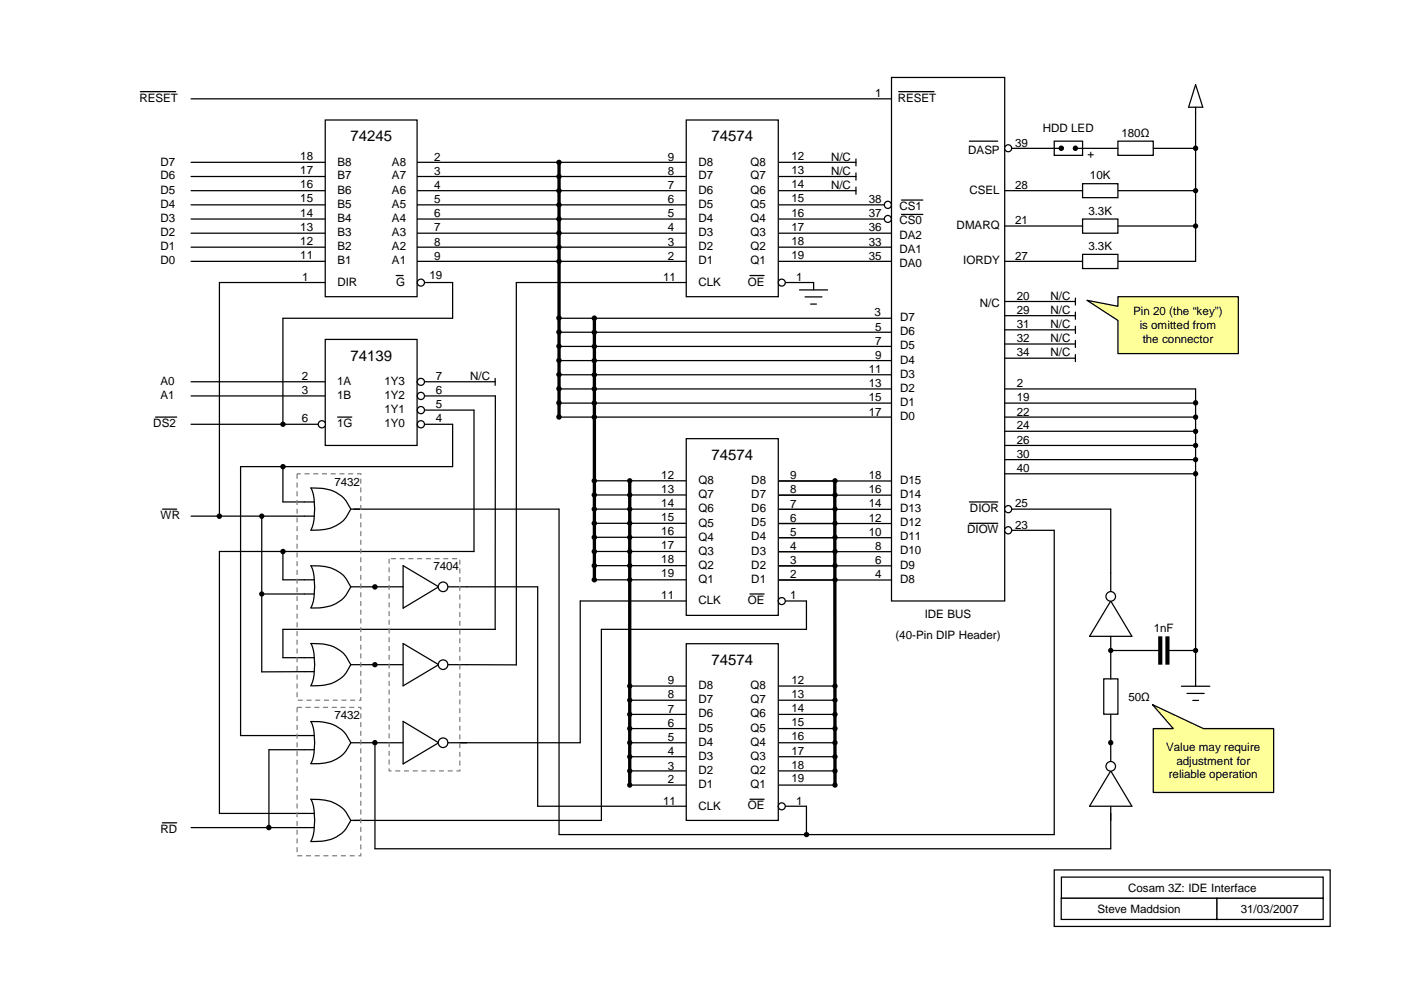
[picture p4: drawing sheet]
<svg xmlns="http://www.w3.org/2000/svg" width="297mm" height="210mm" viewBox="0 0 297 210" stroke-linecap="round" stroke-linejoin="round" font-family="sans-serif">
<path d="M223.5 184.4h58.5v12h-58.5z" fill="none" stroke="#000" stroke-width=".26"/>
<path d="M225 186h55.5v4.5h-55.5z" fill-rule="evenodd" fill="#fff"/>
<path d="M225 186h55.5v4.5h-55.5z" fill="none" stroke="#000" stroke-width=".26"/>
<path d="M258 190.5h22.5v4.4h-22.5z" fill-rule="evenodd" fill="#fff"/>
<path d="M258 190.5h22.5v4.4h-22.5z" fill="none" stroke="#000" stroke-width=".26"/>
<path d="M225 190.5h33v4.4h-33z" fill-rule="evenodd" fill="#fff"/>
<path d="M225 190.5h33v4.4h-33z" fill="none" stroke="#000" stroke-width=".26"/>
<path d="M223.5 29.9h6v3h-6z" fill-rule="evenodd" fill="#fff"/>
<path d="M223.5 29.9h6v3h-6z" fill="none" stroke="#000" stroke-width=".26"/>
<g fill="#000">
<circle cx="225" cy="31.4" r=".32"/>
<circle cx="228" cy="31.4" r=".31"/>
</g>
<g fill="none" stroke="#000" stroke-width=".53">
<circle cx="225" cy="31.4" r=".32"/>
<circle cx="228" cy="31.4" r=".31"/>
</g>
<path d="M189 16.4h24v111h-24z" fill-rule="evenodd" fill="#fff"/>
<g fill="none" stroke="#000" stroke-width=".26">
<path d="M29.8 19.4h7.5M189 16.4h24v111h-24zM190.5 19.4h7.5M40.5 37.4h28.5M40.5 34.4h28.5M40.5 21h148.5M88.5 37.4h57M88.5 34.4h57M165 37.4h16.5M165 34.4h16.5M181.5 33.7v1.5M181.5 36.7v1.5"/>
<path d="M205.5 29.9h6M40.5 55.4h28.5M40.5 52.4h28.5M40.5 49.4h28.5M40.5 46.4h28.5M40.5 43.4h28.5M40.5 40.4h28.5M88.5 55.4h57M88.5 52.4h57M88.5 49.4h57M88.5 46.4h57M88.5 43.4h57"/>
<path d="M88.5 40.4h57M165 55.4h24M165 52.4h24M165 49.4h24M165 46.4h24M165 43.4h24M165 40.4h16.5M191.1 45.5h4.6M191.1 42.4h4.6M118.5 79.5h70.5M118.5 76.5h70.5M118.5 73.4h70.5"/>
<path d="M118.5 70.4h70.5M118.5 67.5h70.5M33 88.4h4.5M40.5 90h28.5M40.5 83.9h28.5M40.5 80.9h28.5M88.5 90h7.5M88.5 83.9h16.5M88.5 87h12M118.5 88.4h70.5M118.5 85.5h70.5M118.5 82.5h70.5"/>
<path d="M34.5 107.9h3M64.5 109.4h2.1M64.5 106.4h2.1M66.7 107.9l-.1-1.3a6.8 6.8 0 0 0-.7-3.1h.3a7.8 7.8 0 0 1 7.4 3.1l.8 1.3M66.7 107.9l-.1 1.3a6.8 6.8 0 0 1-.7 3.2M74.4 107.9a7.5 7.5 0 0 1-7.7 4.5h-.8M74.4 107.9h2.1M126 119.9h19.5M126 107.9h19.5M126 116.9h19.5M126 113.9h19.5M126 111h19.5"/>
<path d="M126 104.9h19.5M126 101.9h19.5M165 120h24M165 117h24M165 114h24M165 111h24M165 108h24M165 105h24M165 102h24M126 122.9h19.5M165 123h24M133.5 157.5h12"/>
<path d="M133.5 154.5h12M133.5 151.5h12M133.5 148.5h12M133.5 145.5h12M165 157.5h12M165 154.5h12M165 151.5h12M165 148.5h12M165 145.5h12M34.5 174.5h3M133.5 166.5h12M133.5 163.4h12"/>
<path d="M133.5 160.4h12M165 166.5h12M165 163.4h12M165 160.4h12"/>
</g>
<path d="M177 101.9v64.6" fill="none" stroke="#000" stroke-width=".71" stroke-linecap="butt"/>
<g fill="#000">
<circle cx="177" cy="119.9" r=".3"/>
<circle cx="177" cy="108" r=".3"/>
<circle cx="177" cy="104.9" r=".3"/>
<circle cx="177" cy="101.9" r=".3"/>
<circle cx="177" cy="110.9" r=".31"/>
<circle cx="177" cy="116.9" r=".3"/>
<circle cx="177" cy="113.9" r=".3"/>
<circle cx="177" cy="122.9" r=".3"/>
<circle cx="177" cy="151.5" r=".3"/>
<circle cx="177" cy="145.5" r=".3"/>
<circle cx="177" cy="154.4" r=".31"/>
<circle cx="177" cy="157.5" r=".31"/>
<circle cx="177" cy="148.5" r=".3"/>
<circle cx="177" cy="166.5" r=".3"/>
<circle cx="177" cy="163.5" r=".3"/>
<circle cx="177" cy="160.4" r=".3"/>
</g>
<g fill="none" stroke="#000" stroke-width=".53">
<circle cx="177" cy="119.9" r=".3"/>
<circle cx="177" cy="108" r=".3"/>
<circle cx="177" cy="104.9" r=".3"/>
<circle cx="177" cy="101.9" r=".3"/>
<circle cx="177" cy="110.9" r=".31"/>
<circle cx="177" cy="116.9" r=".3"/>
<circle cx="177" cy="113.9" r=".3"/>
<circle cx="177" cy="122.9" r=".3"/>
<circle cx="177" cy="151.5" r=".3"/>
<circle cx="177" cy="145.5" r=".3"/>
<circle cx="177" cy="154.4" r=".31"/>
<circle cx="177" cy="157.5" r=".31"/>
<circle cx="177" cy="148.5" r=".3"/>
<circle cx="177" cy="166.5" r=".3"/>
<circle cx="177" cy="163.5" r=".3"/>
<circle cx="177" cy="160.4" r=".3"/>
</g>
<path d="M69 72h19.4v22.4h-19.4z" fill-rule="evenodd" fill="#fff"/>
<g fill="none" stroke="#000" stroke-width=".26">
<path d="M69 72h19.4v22.4h-19.4zM60 98.9v7.5h4.5M71.6 88.4h3M88.4 80.9h16.6M96 90v8.9h-45M100.5 87v30M105 80.2v1.5M40.5 109.4h24M46.5 116.9h54M55.5 109.5v33M60 117v5.9h6.6M85.5 119.9l7.5 4.5-7.5 4.5z"/>
<path d="M55.5 125.9h11.1M66.7 124.4l-.1-1.3a6.5 6.5 0 0 0-.7-3.1 8.3 8.3 0 0 1 7.4 2.6l1.1 1.8M66.7 124.4l-.1 1.3a6.9 6.9 0 0 1-.7 3.2M74.4 124.4a7.5 7.5 0 0 1-7.7 4.5h-.8M74.4 124.4h2.1M82.5 124.4h3M93 124.4h6"/>
</g>
<circle cx="55.5" cy="109.4" r=".3" fill="#000"/>
<circle cx="55.5" cy="109.4" r=".3" fill="none" stroke="#000" stroke-width=".53"/>
<circle cx="93.9" cy="124.4" r="1.02" fill="#fff"/>
<g fill="none" stroke="#000" stroke-width=".26">
<path d="M165 59.9h7.5v1.6M169.5 61.5h6M170.7 62.9h3.6M171.9 64.5h1.2M64.5 139.4h2.1M76.5 124.4h6M85.5 136.4l7.5 4.5-7.5 4.5zM64.5 142.4h2.1M66.7 140.9l-.1-1.3a6.8 6.8 0 0 0-.7-3.2l.3 .1a7.7 7.7 0 0 1 7.4 3.1l.8 1.3M66.7 140.9l-.1 1.3a6.8 6.8 0 0 1-.7 3.1M74.4 140.9a7.4 7.4 0 0 1-7.7 4.5h-.8M74.4 140.9h2.1"/>
<path d="M82.5 140.9h3M93 140.9h6"/>
<circle cx="93.9" cy="124.4" r="1.02"/>
</g>
<circle cx="79.5" cy="124.4" r=".31" fill="#000"/>
<circle cx="79.5" cy="124.4" r=".31" fill="none" stroke="#000" stroke-width=".53"/>
<circle cx="93.9" cy="140.9" r="1.02" fill="#fff"/>
<g fill="none" stroke="#000" stroke-width=".26">
<path d="M213 55.4h16.5M213 47.9h16.5M105 83.9v49.5h-45v6h4.5M64.5 142.4l-9 .1M76.5 140.9h6"/>
<circle cx="93.9" cy="140.9" r="1.02"/>
</g>
<g fill="#000">
<circle cx="126" cy="70.5" r=".31"/>
<circle cx="126" cy="73.5" r=".31"/>
<circle cx="126" cy="76.5" r=".31"/>
<circle cx="126" cy="67.5" r=".32"/>
<circle cx="126" cy="79.5" r=".31"/>
<circle cx="126" cy="88.4" r=".31"/>
<circle cx="126" cy="82.4" r=".32"/>
<circle cx="126" cy="85.5" r=".32"/>
<circle cx="126" cy="105" r=".31"/>
<circle cx="126" cy="108" r=".31"/>
<circle cx="126" cy="119.9" r=".31"/>
<circle cx="126" cy="116.9" r=".31"/>
<circle cx="126" cy="110.9" r=".32"/>
<circle cx="126" cy="113.9" r=".31"/>
<circle cx="126" cy="101.9" r=".31"/>
<circle cx="133.5" cy="116.9" r=".3"/>
<circle cx="133.5" cy="101.9" r=".3"/>
<circle cx="133.5" cy="108" r=".3"/>
<circle cx="133.5" cy="113.9" r=".3"/>
<circle cx="133.5" cy="119.9" r=".3"/>
<circle cx="133.5" cy="104.9" r=".3"/>
<circle cx="133.5" cy="110.9" r=".31"/>
<circle cx="55.5" cy="125.9" r=".3"/>
<circle cx="126" cy="122.9" r=".31"/>
<circle cx="133.5" cy="122.9" r=".3"/>
<circle cx="79.5" cy="140.9" r=".31"/>
<circle cx="133.5" cy="148.5" r=".3"/>
<circle cx="133.5" cy="157.5" r=".31"/>
<circle cx="133.5" cy="154.4" r=".31"/>
<circle cx="133.5" cy="145.5" r=".3"/>
<circle cx="133.5" cy="151.5" r=".3"/>
<circle cx="133.5" cy="160.4" r=".3"/>
<circle cx="133.5" cy="163.5" r=".3"/>
<circle cx="133.5" cy="166.5" r=".3"/>
</g>
<g fill="none" stroke="#000" stroke-width=".53">
<circle cx="126" cy="70.5" r=".31"/>
<circle cx="126" cy="73.5" r=".31"/>
<circle cx="126" cy="76.5" r=".31"/>
<circle cx="126" cy="67.5" r=".32"/>
<circle cx="126" cy="79.5" r=".31"/>
<circle cx="126" cy="88.4" r=".31"/>
<circle cx="126" cy="82.4" r=".32"/>
<circle cx="126" cy="85.5" r=".32"/>
<circle cx="126" cy="105" r=".31"/>
<circle cx="126" cy="108" r=".31"/>
<circle cx="126" cy="119.9" r=".31"/>
<circle cx="126" cy="116.9" r=".31"/>
<circle cx="126" cy="110.9" r=".32"/>
<circle cx="126" cy="113.9" r=".31"/>
<circle cx="126" cy="101.9" r=".31"/>
<circle cx="133.5" cy="116.9" r=".3"/>
<circle cx="133.5" cy="101.9" r=".3"/>
<circle cx="133.5" cy="108" r=".3"/>
<circle cx="133.5" cy="113.9" r=".3"/>
<circle cx="133.5" cy="119.9" r=".3"/>
<circle cx="133.5" cy="104.9" r=".3"/>
<circle cx="133.5" cy="110.9" r=".31"/>
<circle cx="55.5" cy="125.9" r=".3"/>
<circle cx="126" cy="122.9" r=".31"/>
<circle cx="133.5" cy="122.9" r=".3"/>
<circle cx="79.5" cy="140.9" r=".31"/>
<circle cx="133.5" cy="148.5" r=".3"/>
<circle cx="133.5" cy="157.5" r=".31"/>
<circle cx="133.5" cy="154.4" r=".31"/>
<circle cx="133.5" cy="145.5" r=".3"/>
<circle cx="133.5" cy="151.5" r=".3"/>
<circle cx="133.5" cy="160.4" r=".3"/>
<circle cx="133.5" cy="163.5" r=".3"/>
<circle cx="133.5" cy="166.5" r=".3"/>
</g>
<path d="M126 67.5v55.4M133.5 101.9v64.6" fill="none" stroke="#000" stroke-width=".71" stroke-linecap="butt"/>
<path d="M229.5 46.4h7.5v3h-7.5z" fill-rule="evenodd" fill="#fff"/>
<path d="M229.5 46.4h7.5v3h-7.5zM237 55.4h16.5M237 47.9h16.5" fill="none" stroke="#000" stroke-width=".26"/>
<circle cx="253.5" cy="47.9" r=".3" fill="#000"/>
<circle cx="253.5" cy="47.9" r=".3" fill="none" stroke="#000" stroke-width=".53"/>
<path d="M145.5 93h19.5v37.5h-19.5z" fill-rule="evenodd" fill="#fff"/>
<path d="M145.5 93h19.5v37.5h-19.5zM159 125.9h3" fill="none" stroke="#000" stroke-width=".26"/>
<path d="M145.5 136.5h19.5v37.4h-19.5z" fill-rule="evenodd" fill="#fff"/>
<path d="M145.5 136.5h19.5v37.4h-19.5zM159 169.5h3" fill="none" stroke="#000" stroke-width=".26"/>
<path d="M145.5 25.4h19.5v37.5h-19.5z" fill-rule="evenodd" fill="#fff"/>
<g fill="none" stroke="#000" stroke-width=".26">
<path d="M145.5 25.4h19.5v37.5h-19.5zM145.5 59.9h-36v81.1l-10.5-.1M159 58.4h3M75 107.9h43.5v69.1h105M99 124.4h15v46.5h31.5M64.5 159h2.1M64.5 156h2.1M66.7 157.4l-.1-1.2a6.8 6.8 0 0 0-.7-3.2 8.5 8.5 0 0 1 7.4 2.6l1.1 1.9M66.7 157.5l-.1 1.2a6.8 6.8 0 0 1-.7 3.2M74.4 157.5a7.5 7.5 0 0 1-7.7 4.4h-.8M74.4 157.5h2.1M82.5 157.5h3"/>
<path d="M85.5 153l7.5 4.5-7.5 4.5zM93 157.5h6M64.5 175.5h2.1M64.5 172.5h2.1M66.7 173.9l-.1-1.3a6.8 6.8 0 0 0-.7-3.1h.8a7.6 7.6 0 0 1 6.9 3.1l.8 1.3M66.7 173.9l-.1 1.3a6.8 6.8 0 0 1-.7 3.2M74.4 173.9a7.4 7.4 0 0 1-7.7 4.5h-.8M74.4 173.9h2.1M165 170.9h6v6.1"/>
</g>
<circle cx="93.9" cy="157.5" r="1.02" fill="#fff"/>
<g fill="none" stroke="#000" stroke-width=".26">
<path d="M51 98.9v57.1h13.5M46.5 116.9v55.6h18M145.5 127.4h-22.5v30.1h-25.5M165 127.4h6v6h-43.5v40.5h-52.5M64.5 159h-7.5v16.5M76.5 157.5h6M79.5 157.5v22.5h156M235.5 157.5v5.9M40.5 175.5h24M235.5 163.4l4.5 7.5h-9zM235.5 170.9v3"/>
<circle cx="93.9" cy="157.5" r="1.02"/>
</g>
<g fill="#000">
<circle cx="60" cy="98.9" r=".31"/>
<circle cx="60" cy="116.9" r=".31"/>
<circle cx="235.5" cy="137.9" r=".3"/>
<circle cx="79.5" cy="157.5" r=".32"/>
<circle cx="235.5" cy="157.5" r=".31"/>
<circle cx="57" cy="175.5" r=".32"/>
<circle cx="171" cy="177" r=".31"/>
</g>
<g fill="none" stroke="#000" stroke-width=".53">
<circle cx="60" cy="98.9" r=".31"/>
<circle cx="60" cy="116.9" r=".31"/>
<circle cx="235.5" cy="137.9" r=".3"/>
<circle cx="79.5" cy="157.5" r=".32"/>
<circle cx="235.5" cy="157.5" r=".31"/>
<circle cx="57" cy="175.5" r=".32"/>
<circle cx="171" cy="177" r=".31"/>
</g>
<circle cx="235.5" cy="162.5" r="1.01" fill="#fff"/>
<g fill="none" stroke="#000" stroke-width=".26">
<path d="M235.5 127.4l4.5 7.5h-9zM235.5 121.5v5.9M235.5 134.9v3"/>
<circle cx="235.5" cy="162.5" r="1.01"/>
</g>
<circle cx="235.5" cy="126.5" r="1.01" fill="#fff"/>
<circle cx="235.5" cy="126.5" r="1.01" fill="none" stroke="#000" stroke-width=".26"/>
<path d="M234 143.9h3v7.5h-3z" fill-rule="evenodd" fill="#fff"/>
<path d="M69 59.9h-22.5v49.6M60 67.5v22.5M205.5 106.4h6M205.5 111h6M213 107.9h22.5v13.6M213 112.4h10.5v64.6M235.5 137.9v6.1M234 143.9h3v7.5h-3zM235.5 151.5v6M235.5 172.5v7.5" fill="none" stroke="#000" stroke-width=".26"/>
<g fill="#000">
<circle cx="253.5" cy="31.4" r=".31"/>
<circle cx="60" cy="90" r=".31"/>
</g>
<g fill="none" stroke="#000" stroke-width=".53">
<circle cx="253.5" cy="31.4" r=".31"/>
<circle cx="60" cy="90" r=".31"/>
</g>
<path d="M237 29.9h7.5v3h-7.5z" fill-rule="evenodd" fill="#fff"/>
<path d="M253.5 17.9l1.5 4.8h-3zM213 31.5h12M228 31.5h9M237 29.9h7.5v3h-7.5zM244.5 31.5h9M253.5 22.7v32.7M213 40.4h16.5M237 40.4h16.5" fill="none" stroke="#000" stroke-width=".26"/>
<path d="M244.3 149.4l10.8 5.1h14.9v13.5h-25.5v-13.5h4.2z" fill-rule="evenodd" fill="#ff9"/>
<g fill="none" stroke="#000" stroke-width=".26">
<path d="M181.5 39.7v1.5M96 59.9v7.6h-36M213 63.9h15M213 66.9h15M213 69.9h15M213 72.9h15M213 75.9h15M228 63.2v1.5M228 66.2v1.5M228 69.2v1.5M228 72.2v1.5M228 75.2v1.5"/>
<path d="M213 82.5h40.5v63M213 97.5h40.5M213 94.4h40.5M213 91.4h40.5M213 88.4h40.5M213 85.5h40.5M213 100.5h40.5M235.5 137.9h10.5M247.5 137.9h6M244.3 149.4l10.8 5.1h14.9v13.5h-25.5v-13.5h4.2zM250.5 145.5h6M251.7 147h3.6"/>
<path d="M252.9 148.5h1.2"/>
</g>
<path d="M246 134.9v6M247.5 134.9v6" fill="none" stroke="#000" stroke-width=".88" stroke-linecap="butt"/>
<path d="M63 100.5h13.5v48h-13.5zM82.5 118.4h15v45h-15zM63 150h13.5v31.4h-13.5z" fill="none" stroke="#808080" stroke-width=".26" stroke-dasharray="1.1 .8" stroke-linecap="butt"/>
<g fill="#000">
<circle cx="253.5" cy="88.4" r=".3"/>
<circle cx="253.5" cy="85.4" r=".31"/>
<circle cx="253.5" cy="91.4" r=".3"/>
<circle cx="253.5" cy="97.5" r=".3"/>
<circle cx="253.5" cy="94.4" r=".3"/>
<circle cx="46.5" cy="109.4" r=".31"/>
<circle cx="253.5" cy="100.4" r=".31"/>
</g>
<g fill="none" stroke="#000" stroke-width=".53">
<circle cx="253.5" cy="88.4" r=".3"/>
<circle cx="253.5" cy="85.4" r=".31"/>
<circle cx="253.5" cy="91.4" r=".3"/>
<circle cx="253.5" cy="97.5" r=".3"/>
<circle cx="253.5" cy="94.4" r=".3"/>
<circle cx="46.5" cy="109.4" r=".31"/>
<circle cx="253.5" cy="100.4" r=".31"/>
</g>
<path d="M229.5 53.9h7.5v3h-7.5z" fill-rule="evenodd" fill="#fff"/>
<path d="M229.5 53.9h7.5v3h-7.5z" fill="none" stroke="#000" stroke-width=".26"/>
<path d="M229.5 38.9h7.5v3h-7.5z" fill-rule="evenodd" fill="#fff"/>
<path d="M229.5 38.9h7.5v3h-7.5z" fill="none" stroke="#000" stroke-width=".26"/>
<g fill="#000">
<circle cx="253.5" cy="40.4" r=".3"/>
<circle cx="253.5" cy="137.9" r=".3"/>
</g>
<g fill="none" stroke="#000" stroke-width=".53">
<circle cx="253.5" cy="40.4" r=".3"/>
<circle cx="253.5" cy="137.9" r=".3"/>
</g>
<circle cx="165.7" cy="127.4" r=".74" fill="#fff"/>
<circle cx="165.7" cy="127.4" r=".74" fill="none" stroke="#000" stroke-width=".26"/>
<circle cx="213.8" cy="112.4" r=".75" fill="#fff"/>
<circle cx="213.8" cy="112.4" r=".75" fill="none" stroke="#000" stroke-width=".26"/>
<circle cx="165.7" cy="171" r=".74" fill="#fff"/>
<circle cx="165.7" cy="171" r=".74" fill="none" stroke="#000" stroke-width=".26"/>
<circle cx="213.8" cy="107.9" r=".75" fill="#fff"/>
<circle cx="213.8" cy="107.9" r=".75" fill="none" stroke="#000" stroke-width=".26"/>
<circle cx="188.2" cy="43.4" r=".75" fill="#fff"/>
<circle cx="188.2" cy="43.4" r=".75" fill="none" stroke="#000" stroke-width=".26"/>
<circle cx="188.2" cy="46.4" r=".74" fill="#fff"/>
<circle cx="188.2" cy="46.4" r=".74" fill="none" stroke="#000" stroke-width=".26"/>
<circle cx="89.2" cy="81" r=".75" fill="#fff"/>
<circle cx="89.2" cy="81" r=".75" fill="none" stroke="#000" stroke-width=".26"/>
<circle cx="89.2" cy="90" r=".76" fill="#fff"/>
<circle cx="89.2" cy="90" r=".76" fill="none" stroke="#000" stroke-width=".26"/>
<circle cx="68.2" cy="90" r=".76" fill="#fff"/>
<circle cx="68.2" cy="90" r=".76" fill="none" stroke="#000" stroke-width=".26"/>
<circle cx="89.2" cy="83.9" r=".76" fill="#fff"/>
<circle cx="89.2" cy="83.9" r=".76" fill="none" stroke="#000" stroke-width=".26"/>
<circle cx="165.7" cy="59.9" r=".74" fill="#fff"/>
<circle cx="165.7" cy="59.9" r=".74" fill="none" stroke="#000" stroke-width=".26"/>
<circle cx="89.2" cy="87" r=".76" fill="#fff"/>
<g fill="none" stroke="#000" stroke-width=".26">
<path d="M88.5 59.9h7.5"/>
<circle cx="89.2" cy="87" r=".76"/>
</g>
<path d="M69 25.4h19.4v37.5h-19.4z" fill-rule="evenodd" fill="#fff"/>
<path d="M69 25.4h19.4v37.5h-19.4zM84 58.4h1.5" fill="none" stroke="#000" stroke-width=".26"/>
<circle cx="89.2" cy="59.9" r=".75" fill="#fff"/>
<circle cx="89.2" cy="59.9" r=".75" fill="none" stroke="#000" stroke-width=".26"/>
<circle cx="213.8" cy="31.4" r=".74" fill="#fff"/>
<circle cx="213.8" cy="31.4" r=".74" fill="none" stroke="#000" stroke-width=".26"/>
<path d="M230.5 63.7l6.5 1.2v-2h25.5v12.1h-25.5v-7.1z" fill-rule="evenodd" fill="#ff9"/>
<path d="M230.5 63.7l6.5 1.2v-2h25.5v12.1h-25.5v-7.1z" fill="none" stroke="#000" stroke-width=".26"/>
<g fill="#000">
<circle cx="118.5" cy="34.4" r=".31"/>
<circle cx="118.5" cy="37.4" r=".31"/>
<circle cx="118.5" cy="43.4" r=".31"/>
<circle cx="118.5" cy="40.4" r=".31"/>
<circle cx="118.5" cy="46.4" r=".32"/>
<circle cx="118.5" cy="52.4" r=".31"/>
<circle cx="118.5" cy="55.4" r=".31"/>
<circle cx="118.5" cy="49.4" r=".32"/>
<circle cx="118.5" cy="79.4" r=".31"/>
<circle cx="118.5" cy="70.4" r=".31"/>
<circle cx="118.5" cy="76.4" r=".31"/>
<circle cx="118.5" cy="73.4" r=".31"/>
<circle cx="118.5" cy="67.4" r=".32"/>
<circle cx="118.5" cy="82.4" r=".32"/>
<circle cx="118.5" cy="85.4" r=".32"/>
<circle cx="118.5" cy="88.4" r=".31"/>
</g>
<g fill="none" stroke="#000" stroke-width=".53">
<circle cx="118.5" cy="34.4" r=".31"/>
<circle cx="118.5" cy="37.4" r=".31"/>
<circle cx="118.5" cy="43.4" r=".31"/>
<circle cx="118.5" cy="40.4" r=".31"/>
<circle cx="118.5" cy="46.4" r=".32"/>
<circle cx="118.5" cy="52.4" r=".31"/>
<circle cx="118.5" cy="55.4" r=".31"/>
<circle cx="118.5" cy="49.4" r=".32"/>
<circle cx="118.5" cy="79.4" r=".31"/>
<circle cx="118.5" cy="70.4" r=".31"/>
<circle cx="118.5" cy="76.4" r=".31"/>
<circle cx="118.5" cy="73.4" r=".31"/>
<circle cx="118.5" cy="67.4" r=".32"/>
<circle cx="118.5" cy="82.4" r=".32"/>
<circle cx="118.5" cy="85.4" r=".32"/>
<circle cx="118.5" cy="88.4" r=".31"/>
</g>
<path d="M118.5 34.4v54" fill="none" stroke="#000" stroke-width=".71" stroke-linecap="butt"/>
<g font-size="3.2">
<text x="74.3" y="29.9">74245</text>
<text x="150.8" y="29.9">74574</text>
<text x="74.3" y="76.5">74139</text>
<text x="150.8" y="97.5">74574</text>
<text x="150.8" y="141">74574</text>
</g>
<g font-size="2.5">
<text x="29.5" y="21.6">RESET</text>
<text x="185.5" y="20.6">1</text>
<text x="190.3" y="21.6">RESET</text>
<text x="221.1" y="28.1">HDD LED</text>
<text x="237.8" y="29.1">180Ω</text>
<text x="34" y="35.1">D7</text>
<text x="63.7" y="33.9">18</text>
<text x="71.5" y="35.1">B8</text>
<text x="83.1" y="35.1">A8</text>
<text x="92.1" y="34.1">2</text>
<text x="141.6" y="34.1">9</text>
<text x="148.1" y="35.1">D8</text>
<text x="159.1" y="35.1">Q8</text>
<text x="167.8" y="33.9">12</text>
<text x="176.2" y="34.1">N/C</text>
<text x="205.3" y="32.6">DASP</text>
<text x="215.2" y="31.1">39</text>
<text x="230.6" y="33.6">+</text>
<text x="34" y="41.1">D5</text>
<text x="34" y="38.1">D6</text>
<text x="63.7" y="39.9">16</text>
<text x="63.7" y="36.9">17</text>
<text x="71.5" y="41.1">B6</text>
<text x="71.5" y="38.1">B7</text>
<text x="83.1" y="41.1">A6</text>
<text x="83.1" y="38.1">A7</text>
<text x="92.1" y="40">4</text>
<text x="92.1" y="37">3</text>
<text x="141.6" y="40">7</text>
<text x="141.6" y="37">8</text>
<text x="148.1" y="41.1">D6</text>
<text x="148.1" y="38.1">D7</text>
<text x="159.1" y="41.1">Q6</text>
<text x="159.1" y="38.1">Q7</text>
<text x="167.8" y="39.9">14</text>
<text x="167.8" y="36.9">13</text>
<text x="176.2" y="37">N/C</text>
<text x="176.2" y="40">N/C</text>
<text x="205.5" y="41.1">CSEL</text>
<text x="215.2" y="40">28</text>
<text x="231.1" y="38.1">10K</text>
<text x="34" y="47.1">D3</text>
<text x="34" y="44.1">D4</text>
<text x="63.7" y="45.9">14</text>
<text x="63.7" y="42.9">15</text>
<text x="71.5" y="47.1">B4</text>
<text x="71.5" y="44.1">B5</text>
<text x="83.1" y="47.1">A4</text>
<text x="83.1" y="44.1">A5</text>
<text x="92.1" y="46.1">6</text>
<text x="92.1" y="43.1">5</text>
<text x="141.6" y="46.1">5</text>
<text x="141.6" y="43.1">6</text>
<text x="148.1" y="47.1">D4</text>
<text x="148.1" y="44.1">D5</text>
<text x="159.1" y="47.1">Q4</text>
<text x="159.1" y="44.1">Q5</text>
<text x="167.8" y="45.9">16</text>
<text x="167.8" y="42.9">15</text>
<text x="184.2" y="43.1">38</text>
<text x="184.2" y="46.1">37</text>
<text x="190.7" y="47.5">CS0</text>
<text x="190.7" y="44.6">CS1</text>
<text x="215.2" y="47.5">21</text>
<text x="230.8" y="45.6">3.3K</text>
<text x="34" y="53.1">D1</text>
<text x="34" y="50.1">D2</text>
<text x="63.7" y="51.9">12</text>
<text x="63.7" y="48.9">13</text>
<text x="71.5" y="53.1">B2</text>
<text x="71.5" y="50.1">B3</text>
<text x="83.1" y="53.1">A2</text>
<text x="83.1" y="50.1">A3</text>
<text x="92.1" y="52.1">8</text>
<text x="92.1" y="49.1">7</text>
<text x="141.6" y="52.1">3</text>
<text x="141.6" y="49.1">4</text>
<text x="148.1" y="53.1">D2</text>
<text x="148.1" y="50.1">D3</text>
<text x="159.1" y="53.1">Q2</text>
<text x="159.1" y="50.1">Q3</text>
<text x="167.8" y="51.9">18</text>
<text x="167.8" y="48.9">17</text>
<text x="184.2" y="49.1">36</text>
<text x="184.2" y="52.1">33</text>
<text x="190.7" y="53.6">DA1</text>
<text x="190.7" y="50.6">DA2</text>
<text x="202.8" y="48.6">DMARQ</text>
<text x="230.8" y="53.1">3.3K</text>
<text x="34" y="56">D0</text>
<text x="63.7" y="54.9">11</text>
<text x="64" y="59.6">1</text>
<text x="71.5" y="56">B1</text>
<text x="83.1" y="56">A1</text>
<text x="91.1" y="59.1">19</text>
<text x="92.1" y="55">9</text>
<text x="140.6" y="59.6">11</text>
<text x="141.6" y="55">2</text>
<text x="148.1" y="56">D1</text>
<text x="159.1" y="56">Q1</text>
<text x="167.8" y="54.9">19</text>
<text x="168.8" y="59.6">1</text>
<text x="184.2" y="55">35</text>
<text x="190.7" y="56.6">DA0</text>
<text x="204.2" y="56">IORDY</text>
<text x="215.2" y="55">27</text>
<text x="71.5" y="60.6">DIR</text>
<text x="84" y="60.6">G</text>
<text x="148.1" y="60.6">CLK</text>
<text x="158.6" y="60.6">OE</text>
<text x="207.7" y="65.1">N/C</text>
<text x="215.6" y="63.5">20</text>
<text x="222.7" y="63.5">N/C</text>
<text x="185.4" y="67.1">3</text>
<text x="185.5" y="70.1">5</text>
<text x="190.8" y="71.1">D6</text>
<text x="190.8" y="68.1">D7</text>
<text x="215.6" y="66.5">29</text>
<text x="215.6" y="69.6">31</text>
<text x="222.7" y="66.5">N/C</text>
<text x="222.7" y="69.6">N/C</text>
<text x="240.2" y="66.9">Pin 20 (the “key”)</text>
<text x="241.6" y="69.8">is omitted from</text>
<text x="185.5" y="73.1">7</text>
<text x="185.5" y="76.1">9</text>
<text x="190.8" y="77.1">D4</text>
<text x="190.8" y="74.1">D5</text>
<text x="215.6" y="72.6">32</text>
<text x="215.6" y="75.6">34</text>
<text x="222.7" y="72.6">N/C</text>
<text x="222.7" y="75.6">N/C</text>
<text x="242.3" y="72.8">the connector</text>
<text x="34" y="81.6">A0</text>
<text x="64" y="83.6">3</text>
<text x="64" y="80.6">2</text>
<text x="71.5" y="81.6">1A</text>
<text x="81.5" y="81.6">1Y3</text>
<text x="92.4" y="83.6">6</text>
<text x="92.4" y="80.6">7</text>
<text x="99.7" y="80.6">N/C</text>
<text x="184.2" y="79.1">11</text>
<text x="184.2" y="82.1">13</text>
<text x="190.8" y="83.1">D2</text>
<text x="190.8" y="80.1">D3</text>
<text x="215.6" y="82">2</text>
<text x="34" y="84.6">A1</text>
<text x="64" y="89.6">6</text>
<text x="71.5" y="84.6">1B</text>
<text x="81.5" y="84.6">1Y2</text>
<text x="81.5" y="87.6">1Y1</text>
<text x="92.4" y="89.6">4</text>
<text x="92.4" y="86.6">5</text>
<text x="184.2" y="85.1">15</text>
<text x="184.2" y="88.1">17</text>
<text x="190.8" y="89.1">D0</text>
<text x="190.8" y="86.1">D1</text>
<text x="215.6" y="85.1">19</text>
<text x="215.6" y="88.1">22</text>
<text x="32.5" y="90.6">DS2</text>
<text x="71.5" y="90.6">1G</text>
<text x="81.5" y="90.6">1Y0</text>
<text x="215.6" y="91.1">24</text>
<text x="215.6" y="94.1">26</text>
<text x="140.2" y="101.5">12</text>
<text x="167.6" y="101.6">9</text>
<text x="184.2" y="101.6">18</text>
<text x="215.6" y="97.1">30</text>
<text x="215.6" y="100.1">40</text>
<text x="70.9" y="103">7432</text>
<text x="140.2" y="107.5">14</text>
<text x="140.2" y="104.5">13</text>
<text x="148.1" y="105.6">Q7</text>
<text x="148.1" y="102.6">Q8</text>
<text x="159.3" y="105.6">D7</text>
<text x="159.3" y="102.6">D8</text>
<text x="167.6" y="107.6">7</text>
<text x="167.6" y="104.6">8</text>
<text x="184.2" y="104.6">16</text>
<text x="184.2" y="107.6">14</text>
<text x="190.8" y="105.6">D14</text>
<text x="190.8" y="102.6">D15</text>
<text x="215.2" y="107.6">25</text>
<text x="34" y="110.1">WR</text>
<text x="140.2" y="113.5">16</text>
<text x="140.2" y="110.5">15</text>
<text x="148.1" y="111.6">Q5</text>
<text x="148.1" y="108.6">Q6</text>
<text x="159.3" y="111.6">D5</text>
<text x="159.3" y="108.6">D6</text>
<text x="167.6" y="113.6">5</text>
<text x="167.6" y="110.6">6</text>
<text x="184.2" y="110.6">12</text>
<text x="184.2" y="113.6">10</text>
<text x="190.8" y="111.6">D12</text>
<text x="190.8" y="108.6">D13</text>
<text x="205.1" y="113.1">DIOW</text>
<text x="205.7" y="108.6">DIOR</text>
<text x="215.2" y="112.1">23</text>
<text x="140.2" y="119.5">18</text>
<text x="140.2" y="116.5">17</text>
<text x="148.1" y="117.6">Q3</text>
<text x="148.1" y="114.6">Q4</text>
<text x="159.3" y="117.6">D3</text>
<text x="159.3" y="114.6">D4</text>
<text x="167.6" y="119.6">3</text>
<text x="167.6" y="116.6">4</text>
<text x="185.5" y="116.6">8</text>
<text x="185.5" y="119.5">6</text>
<text x="190.8" y="117.5">D10</text>
<text x="190.8" y="114.6">D11</text>
<text x="91.9" y="120.9">7404</text>
<text x="140.2" y="122.4">19</text>
<text x="148.1" y="123.6">Q1</text>
<text x="148.1" y="120.6">Q2</text>
<text x="159.3" y="123.6">D1</text>
<text x="159.3" y="120.6">D2</text>
<text x="167.6" y="122.6">2</text>
<text x="185.5" y="122.6">4</text>
<text x="190.8" y="123.6">D8</text>
<text x="190.8" y="120.6">D9</text>
<text x="140.2" y="127">11</text>
<text x="148.1" y="128.1">CLK</text>
<text x="158.6" y="128.1">OE</text>
<text x="167.6" y="127">1</text>
<text x="196.1" y="131.1">IDE BUS</text>
<text x="189.9" y="135.5">(40-Pin DIP Header)</text>
<text x="244.6" y="134.1">1nF</text>
<text x="141.6" y="148.1">8</text>
<text x="141.6" y="145.1">9</text>
<text x="148.1" y="149.1">D7</text>
<text x="148.1" y="146.1">D8</text>
<text x="159.1" y="149.1">Q7</text>
<text x="159.1" y="146.1">Q8</text>
<text x="167.8" y="148">13</text>
<text x="167.8" y="144.9">12</text>
<text x="239.3" y="148.5">50Ω</text>
<text x="70.9" y="152.4">7432</text>
<text x="141.6" y="154.1">6</text>
<text x="141.6" y="151.1">7</text>
<text x="148.1" y="155.1">D5</text>
<text x="148.1" y="152.1">D6</text>
<text x="159.1" y="155.1">Q5</text>
<text x="159.1" y="152.1">Q6</text>
<text x="167.8" y="154">15</text>
<text x="167.8" y="151">14</text>
<text x="141.6" y="160.1">4</text>
<text x="141.6" y="157.1">5</text>
<text x="148.1" y="161.1">D3</text>
<text x="148.1" y="158.1">D4</text>
<text x="159.1" y="161.1">Q3</text>
<text x="159.1" y="158.1">Q4</text>
<text x="167.8" y="160">17</text>
<text x="167.8" y="157">16</text>
<text x="247.2" y="159.2">Value may require</text>
<text x="141.6" y="163.2">3</text>
<text x="141.6" y="166.1">2</text>
<text x="148.1" y="167.1">D1</text>
<text x="148.1" y="164.1">D2</text>
<text x="159.1" y="167">Q1</text>
<text x="159.1" y="164.1">Q2</text>
<text x="167.8" y="165.9">19</text>
<text x="167.8" y="162.9">18</text>
<text x="247.8" y="165.1">reliable operation</text>
<text x="249.4" y="162.1">adjustment for</text>
<text x="140.6" y="170.6">11</text>
<text x="148.1" y="171.7">CLK</text>
<text x="158.6" y="171.6">OE</text>
<text x="168.8" y="170.6">1</text>
<text x="34" y="176.6">RD</text>
<text x="239.2" y="189.1">Cosam 3Z: IDE Interface</text>
<text x="232.7" y="193.6">Steve Maddsion</text>
<text x="263.1" y="193.6">31/03/2007</text>
</g>
</svg>
